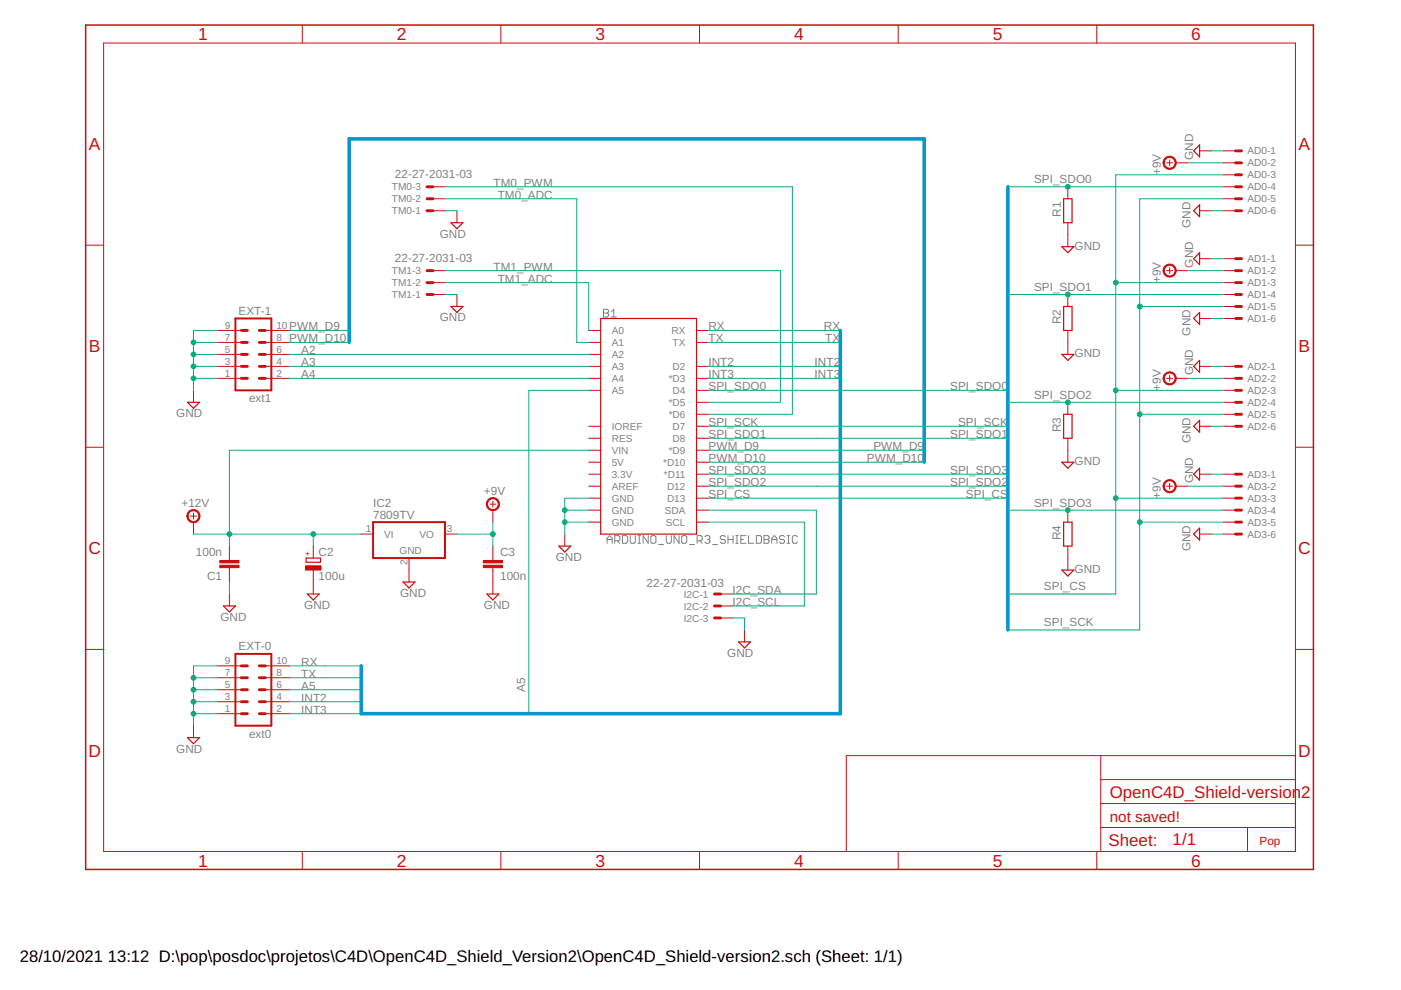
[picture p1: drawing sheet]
<svg xmlns="http://www.w3.org/2000/svg" width="297mm" height="210mm" viewBox="0 0 297 210" stroke-linecap="round" stroke-linejoin="round" font-family="sans-serif">
<g fill="none" stroke="#808080" stroke-width=".21">
<path d="M128 65.6h.8l.2 .2v.3l-.2 .3 .2 .3v.2l-.2 .3h-.8zM128 66.4h.8M129.6 67.2h1.1M129.6 66.1l.5-.5v1.6M128.7 115.2v-1.1l.5-.5 .6 .5v1.1M128.7 114.4h1.1M130.3 114.7h.8l.3-.3v-.6l-.3-.2h-.8v1.6M130.9 114.7l.5 .5M132 113.6h.8l.3 .2v1.1l-.3 .3h-.8zM133.6 113.6v1.3l.3 .3h.5l.3-.3v-1.3M135.3 113.6h.5M135.3 115.2h.5"/>
<path d="M135.5 113.6v1.6M137.4 113.6v1.6l-1-1.6v1.6M138.3 113.6h.5l.3 .2v1.1l-.3 .3h-.5l-.3-.3v-1.1zM139.6 115.5h1.1M141.3 113.6v1.3l.2 .3h.6l.2-.3v-1.3M144 113.6v1.6l-1.1-1.6v1.6M144.8 113.6h.6l.2 .2v1.1l-.2 .3h-.6l-.3-.3v-1.1zM146.2 115.5h1.1M147.8 114.7h.8l.3-.3v-.6l-.3-.2h-.8v1.6M148.4 114.7l.5 .5M149.4 113.8l.3-.2h.6l.2 .2v.3l-.2 .3M150 114.4h.3"/>
<path d="M150.3 114.4l.2 .3v.2l-.2 .3h-.6l-.3-.3M151.1 115.5h1.1M153.8 113.8l-.3-.2h-.5l-.3 .2v.3l.3 .3h.5l.3 .3v.2l-.3 .3h-.5l-.3-.3M154.3 114.4h1.1M154.3 113.6v1.6M155.4 113.6v1.6M156 113.6h.5M156 115.2h.5M156.3 113.6v1.6M157.1 114.4h.5M158.2 113.6h-1.1v1.6h1.1M158.7 113.6v1.6h1.1"/>
<path d="M160.4 113.6h.8l.2 .2v1.1l-.2 .3h-.8zM162 114.4h.8M162 113.6h.8l.3 .2v.3l-.3 .3 .3 .3v.2l-.3 .3h-.8zM163.6 114.4h1.1M163.6 115.2v-1.1l.6-.5 .5 .5v1.1M166.3 113.8l-.2-.2h-.6l-.2 .2v.3l.2 .3h.6l.2 .3v.2l-.2 .3h-.6l-.2-.3M166.9 113.6h.5M166.9 115.2h.5M167.2 113.6v1.6M169.1 113.8l-.3-.2h-.5l-.3 .2v1.1l.3 .3h.5l.3-.3"/>
</g>
<g fill="none" stroke="#c90d0c" stroke-width=".61">
<path d="M90.5 39.6h1.3M262 32h1.2M262 34.5h1.2M262 37.1h1.2M262 39.6h1.2M90.5 42.1h1.3M90.5 44.7h1.3M90.5 57.4h1.3M90.5 59.9h1.3M262 42.1h1.2M262 44.7h1.2M262 54.8h1.2"/>
<path d="M262 57.4h1.2M262 59.9h1.2M51.2 77.7h1.3M51.2 70.1h1.3M51.2 72.6h1.3M51.2 75.1h1.3M55 77.7h1.3M55 70.1h1.3M55 72.6h1.3M55 75.1h1.3M90.5 62.4h1.3M262 62.4h1.2"/>
<path d="M262 65h1.2M262 67.5h1.2M262 77.7h1.2M51.2 80.2h1.3M55 80.2h1.3M262 80.2h1.2M262 82.8h1.2M262 85.3h1.2M262 87.8h1.2M262 90.4h1.2M262 100.5h1.2M262 103.1h1.2"/>
<path d="M262 105.6h1.2M262 108.2h1.2M262 110.7h1.2M262 113.2h1.2M151.5 125.9h1.3M151.5 128.5h1.3M151.5 131h1.3M51.2 141.2h1.3M51.2 143.7h1.3M51.2 146.2h1.3M51.2 148.8h1.3M51.2 151.3h1.3"/>
<path d="M55 141.2h1.3M55 143.7h1.3M55 146.2h1.3M55 148.8h1.3M55 151.3h1.3"/>
</g>
<g fill="none" stroke="#c90d0c" stroke-width=".21">
<path d="M22 9.1h252.7v171.4h-252.7zM64.1 5.3v3.8M106.2 5.3v3.8M148.3 5.3v3.8M190.4 5.3v3.8M232.5 5.3v3.8M91.8 39.6h2.5M226.4 39.6v2.5M247.4 34.5h1.2M248 33.9v1.3M249.3 34.5h2.5M254.3 32h2.6"/>
<path d="M259.4 32h2.6M259.4 34.5h2.6M259.4 37.1h2.6M259.4 39.6h2.6M18.2 52h3.8M91.8 42.1h2.5M91.8 44.7h2.5M91.8 57.4h2.5M91.8 59.9h2.5M96.9 44.7v2.5M226.4 47.2v5.1M247.4 57.4h1.2"/>
<path d="M248 56.7v1.3M249.3 57.4h2.5M254.3 44.7h2.6M254.3 54.8h2.6M259.4 42.1h2.6M259.4 44.7h2.6M259.4 54.8h2.6M259.4 57.4h2.6M259.4 59.9h2.6M274.7 52h3.8M46.1 77.7h5.1M46.1 70.1h5.1"/>
<path d="M46.1 72.6h5.1M46.1 75.1h5.1M56.3 77.7h5M56.3 70.1h5M56.3 72.6h5M56.3 75.1h5M91.8 62.4h2.5M96.9 62.4v2.6M124.8 77.7h2.6M124.8 70.1h2.6M124.8 72.6h2.6M124.8 75.1h2.6"/>
<path d="M147.7 77.7h2.5M147.7 70.1h2.5M147.7 72.6h2.5M226.4 62.4v2.6M226.4 70.1v5M248 79.6v1.3M254.3 67.5h2.6M254.3 77.7h2.6M259.4 62.4h2.6M259.4 65h2.6M259.4 67.5h2.6M259.4 77.7h2.6"/>
<path d="M18.2 94.8h3.8M41 82.8v2.5M46.1 80.2h5.1M56.3 80.2h5M124.8 80.2h2.6M124.8 82.8h2.6M124.8 90.4h2.6M124.8 92.9h2.6M124.8 95.5h2.6M124.8 98h2.6M147.7 80.2h2.5M147.7 82.8h2.5"/>
<path d="M147.7 85.3h2.5M147.7 87.8h2.5M147.7 90.4h2.5M147.7 92.9h2.5M147.7 95.5h2.5M147.7 98h2.5M226.4 85.3v2.5M226.4 92.9v5.1M247.4 80.2h1.2M249.3 80.2h2.5M254.3 90.4h2.6M259.4 80.2h2.6"/>
<path d="M259.4 82.8h2.6M259.4 85.3h2.6M259.4 87.8h2.6M259.4 90.4h2.6M274.7 94.8h3.8M40.4 109.4h1.3M41 108.8v1.3M41 110.7v2.5M48.6 115.8v3M66.4 115.8v2.5M76.6 113.2h2.5M86.7 118.3v5.1"/>
<path d="M94.3 113.2h2.6M103.9 106.9h1.2M104.5 106.3v1.2M104.5 108.2v2.5M104.5 115.8v3M119.7 113.2v2.6M124.8 100.5h2.6M124.8 103.1h2.6M124.8 105.6h2.6M124.8 108.2h2.6M124.8 110.7h2.6M147.7 100.5h2.5"/>
<path d="M147.7 103.1h2.5M147.7 105.6h2.5M147.7 108.2h2.5M147.7 110.7h2.5M226.4 108.2v2.5M226.4 115.8v5.1M247.4 103.1h1.2M248 102.4v1.3M249.3 103.1h2.5M254.3 100.5h2.6M254.3 113.2h2.6M259.4 100.5h2.6"/>
<path d="M259.4 103.1h2.6M259.4 105.6h2.6M259.4 108.2h2.6M259.4 110.7h2.6M259.4 113.2h2.6M18.2 137.7h3.8M48.6 120.4v3M48.6 125.9v2.6M66.4 120.9v5M104.5 120.4v5.5M152.8 125.9h2.5M152.8 128.5h2.5"/>
<path d="M152.8 131h2.5M157.8 133.6v2.5M274.7 137.7h3.8M41 153.9v2.5M46.1 151.3h5.1M46.1 148.8h5.1M46.1 146.2h5.1M46.1 143.7h5.1M46.1 141.2h5.1M56.3 151.3h5M56.3 148.8h5M56.3 146.2h5"/>
<path d="M56.3 143.7h5M56.3 141.2h5M233.4 175.5h41.3M233.4 160.2v20.3M233.4 170.4h41.3M233.4 165.3h41.3M264.5 175.5v5M274.7 160.2h-95.3v20.3M64.1 180.5v3.8M106.2 180.5v3.8M148.3 180.5v3.8M190.4 180.5v3.8"/>
<path d="M232.5 180.5v3.8"/>
</g>
<path d="M49.9 67.5h7.6v15.3h-7.6zM79.1 110.7h15.2v7.6h-15.2zM49.9 138.6h7.6v15.3h-7.6z" fill="none" stroke="#c90d0c" stroke-width=".42"/>
<g fill="#c90d0c" stroke="#c90d0c" stroke-width=".21">
<path d="M46.6 118.8h4.1v.5h-4.1z"/>
<path d="M46.6 119.8h4.1v.6h-4.1z"/>
<path d="M64.8 120h3.3v.9h-3.3z"/>
<path d="M102.5 119.8h4v.6h-4z"/>
<path d="M102.5 118.8h4v.5h-4z"/>
</g>
<g fill="none" stroke="#c90d0c" stroke-width=".25">
<path d="M254.3 30.7v2.6l-1.2-1.3zM95.6 47.2h2.5l-1.2 1.3zM225.1 52.3h2.6l-1.3 1.3zM225.5 42.1h1.8v5.1h-1.8zM254.3 43.4v2.6l-1.2-1.3zM254.3 53.6v2.5l-1.2-1.3zM95.6 65h2.5l-1.2 1.3zM127.4 67.5h20.3v45.7h-20.3zM225.1 75.1h2.6l-1.3 1.3zM225.5 65h1.8v5.1h-1.8zM254.3 66.3v2.5l-1.2-1.3zM254.3 76.4v2.6l-1.2-1.3z"/>
<path d="M39.8 85.3h2.5l-1.3 1.3zM225.1 98h2.6l-1.3 1.3zM225.5 87.8h1.8v5.1h-1.8zM254.3 89.1v2.6l-1.2-1.3zM254.3 99.3v2.5l-1.2-1.3zM64.9 118.3h3v.9h-3zM118.5 115.8h2.5l-1.3 1.3zM225.5 110.7h1.8v5.1h-1.8zM254.3 112v2.5l-1.2-1.3zM47.4 128.5h2.5l-1.3 1.3zM65.2 125.9h2.5l-1.3 1.3zM85.4 123.4h2.6l-1.3 1.3z"/>
<path d="M103.2 125.9h2.6l-1.3 1.3zM156.6 136.1h2.5l-1.3 1.3zM225.1 120.9h2.6l-1.3 1.2zM39.8 156.4h2.5l-1.3 1.3z"/>
</g>
<g fill="#c90d0c" stroke="#c90d0c" stroke-width=".21">
<path d="M103.5 105.9a1.4 1.4 0 0 1 2.2 .3 1.4 1.4 0 0 1-.8 2.1 1.4 1.4 0 0 1-1.8-1.4h.3a1.15 1.15 0 0 1 1.6-1.1 1.15 1.15 0 0 1 .3 1.9 1.15 1.15 0 0 1-1.9-.5v-.3h-.3z" fill-rule="evenodd"/>
<path d="M40 108.5a1.39 1.39 0 0 1 2.2 .2 1.39 1.39 0 0 1-.8 2.1 1.39 1.39 0 0 1-1.8-1.4h.3a1.14 1.14 0 0 1 1.6-1 1.14 1.14 0 0 1 .3 1.9 1.14 1.14 0 0 1-1.9-.6v-.3h-.3z" fill-rule="evenodd"/>
<path d="M247 33.6a1.39 1.39 0 0 1 2.2 .2 1.39 1.39 0 0 1-.8 2.1 1.39 1.39 0 0 1-1.8-1.4h.2a1.15 1.15 0 0 1 1.6-1.1 1.15 1.15 0 0 1 .3 2 1.15 1.15 0 0 1-1.8-.6l-.1-.3h-.2z" fill-rule="evenodd"/>
<path d="M247 56.4a1.4 1.4 0 0 1 2.2 .2 1.4 1.4 0 0 1-.8 2.1 1.4 1.4 0 0 1-1.8-1.3h.2a1.15 1.15 0 0 1 1.6-1.1 1.15 1.15 0 0 1 .3 1.9 1.15 1.15 0 0 1-1.8-.5l-.1-.3h-.2z" fill-rule="evenodd"/>
<path d="M247 79.3a1.4 1.4 0 0 1 2.2 .2 1.4 1.4 0 0 1-.8 2.1 1.4 1.4 0 0 1-1.8-1.4h.2a1.15 1.15 0 0 1 1.7-1 1.15 1.15 0 0 1 .2 1.9 1.15 1.15 0 0 1-1.8-.6l-.1-.3h-.2z" fill-rule="evenodd"/>
<path d="M247 102.1a1.39 1.39 0 0 1 2.2 .3 1.39 1.39 0 0 1-.8 2 1.39 1.39 0 0 1-1.8-1.3h.2a1.15 1.15 0 0 1 1.6-1.1 1.15 1.15 0 0 1 .3 1.9 1.15 1.15 0 0 1-1.8-.5l-.1-.3h-.2z" fill-rule="evenodd"/>
</g>
<path d="M18.2 5.3h260.3v179h-260.3z" fill="none" stroke="#c90d0c" stroke-width=".32"/>
<path d="M213.7 39.6v94M74 72.6v-43.2h121.9v68.6M178.2 70.1v81.2h-101.6v-10.1" fill="none" stroke="#0696d7" stroke-width=".76"/>
<g fill="none" stroke="#0dab76" stroke-width=".21">
<path d="M94.3 39.6h73.7v48.2h-17.8M213.7 39.6h45.7M251.8 34.5h7.6M256.9 32h2.5M259.4 37.1h-22.8v88.8h-22.9M94.3 44.7h2.6M94.3 42.1h28v30.5h2.5M94.3 57.4h71.2v27.9h-15.3M94.3 59.9h30.5v10.2M236.6 59.9h22.8M251.8 57.4h7.6M256.9 44.7h2.5"/>
<path d="M256.9 54.8h2.5M259.4 42.1h-17.8v91.5h-27.9M41 77.7h5.1M41 72.6h5.1M41 75.1h5.1M46.1 70.1h-5.1v12.7M61.3 77.7h63.5M61.3 70.1h12.7M61.3 72.6h12.7M61.3 75.1h63.5M94.3 62.4h2.6M150.2 77.7h28"/>
<path d="M150.2 70.1h28M150.2 72.6h28M213.7 62.4h45.7M241.6 65h17.8M256.9 67.5h2.5M256.9 77.7h2.5M41 80.2h5.1M61.3 80.2h63.5M124.8 95.5h-76.2v20.3M124.8 82.8h-12.7v68.5M150.2 90.4h63.5M150.2 80.2h28"/>
<path d="M150.2 95.5h45.7M150.2 82.8h63.5M150.2 98h45.7M150.2 92.9h63.5M213.7 85.3h45.7M236.6 82.8h22.8M241.6 87.8h17.8M251.8 80.2h7.6M256.9 90.4h2.5M41 113.2h35.6M66.4 113.2v2.6M96.9 113.2h7.6"/>
<path d="M104.5 110.7v5.1M119.7 110.7h5.1M119.7 108.2h5.1M124.8 105.6h-5.1v7.6M150.2 100.5h63.5M150.2 105.6h63.5M150.2 110.7h20.3v17.8h-15.2M150.2 108.2h22.9v17.7h-17.8M150.2 103.1h63.5M213.7 108.2h45.7M236.6 105.6h22.8M241.6 110.7h17.8"/>
<path d="M251.8 103.1h7.6M256.9 100.5h2.5M256.9 113.2h2.5M48.6 123.4v2.5M155.3 131h2.5v2.6M41 143.7h5.1M41 146.2h5.1M41 148.8h5.1M41 151.3h5.1M46.1 141.2h-5.1v12.7M61.3 141.2h15.3M61.3 143.7h15.3"/>
<path d="M61.3 146.2h15.3M61.3 148.8h15.3M61.3 151.3h15.3"/>
</g>
<g fill="#0dab76" stroke="#0dab76" stroke-width=".21">
<circle cx="41" cy="151.3" r=".51"/>
<circle cx="41" cy="148.8" r=".51"/>
<circle cx="41" cy="146.2" r=".51"/>
<circle cx="41" cy="143.7" r=".51"/>
<circle cx="41" cy="80.2" r=".51"/>
<circle cx="41" cy="77.7" r=".51"/>
<circle cx="41" cy="75.1" r=".51"/>
<circle cx="41" cy="72.6" r=".51"/>
<circle cx="119.7" cy="110.7" r=".51"/>
<circle cx="119.7" cy="108.2" r=".51"/>
<circle cx="48.6" cy="113.2" r=".51"/>
<circle cx="66.4" cy="113.2" r=".51"/>
<circle cx="104.5" cy="113.2" r=".51"/>
<circle cx="236.6" cy="105.6" r=".51"/>
<circle cx="236.6" cy="82.8" r=".51"/>
<circle cx="236.6" cy="59.9" r=".51"/>
<circle cx="226.4" cy="39.6" r=".51"/>
<circle cx="241.6" cy="87.8" r=".51"/>
<circle cx="241.6" cy="65" r=".51"/>
<circle cx="241.6" cy="110.7" r=".51"/>
<circle cx="226.4" cy="62.4" r=".51"/>
<circle cx="226.4" cy="85.3" r=".51"/>
<circle cx="226.4" cy="108.2" r=".51"/>
</g>
<g font-size="3.7" fill="#c90d0c">
<text x="42" y="8.5">1</text>
<text x="84.1" y="8.5">2</text>
<text x="126.2" y="8.5">3</text>
<text x="168.4" y="8.5">4</text>
<text x="210.5" y="8.5">5</text>
<text x="252.6" y="8.5">6</text>
<text x="18.8" y="31.8">A</text>
<text x="275.3" y="31.8">A</text>
<text x="18.8" y="74.7">B</text>
<text x="275.3" y="74.7">B</text>
<text x="18.7" y="117.5">C</text>
<text x="275.2" y="117.5">C</text>
<text x="18.7" y="160.4">D</text>
<text x="275.2" y="160.4">D</text>
<text x="42" y="183.7">1</text>
<text x="84.1" y="183.7">2</text>
<text x="126.2" y="183.7">3</text>
<text x="168.4" y="183.7">4</text>
<text x="210.5" y="183.7">5</text>
<text x="252.6" y="183.7">6</text>
</g>
<g font-size="3.6" fill="#c90d0c">
<text x="235.3" y="169.1">OpenC4D_Shield-version2</text>
<text x="235" y="179.4">Sheet:</text>
<text x="248.6" y="179.3">1/1</text>
</g>
<g font-size="3.5">
<text x="4.2" y="203.9">28/10/2021</text>
<text x="22.9" y="203.9">13:12 D:\pop\posdoc\projetos\C4D\OpenC4D_Shield_Version2\OpenC4D_Shield-version2.sch (Sheet: 1/1)</text>
</g>
<text font-size="3.2" fill="#c90d0c" x="235.3" y="174.2">not saved!</text>
<g font-size="2.5" fill="#808080">
<text x="252.9" y="33.9" transform="rotate(-90 252.9 33.9)">GND</text>
<text x="83.7" y="37.7">22-27-2031-03</text>
<text x="104.6" y="39.6">TM0_PWM</text>
<text x="219.2" y="38.8">SPI_SDO0</text>
<text x="246.1" y="37.1" transform="rotate(-90 246.1 37.1)">+9V</text>
<text x="105.5" y="42.1">TM0_ADC</text>
<text x="224.9" y="45.9" transform="rotate(-90 224.9 45.9)">R1</text>
<text x="93.2" y="50.4">GND</text>
<text x="227.8" y="52.9">GND</text>
<text x="252.4" y="48.3" transform="rotate(-90 252.4 48.3)">GND</text>
<text x="83.7" y="55.5">22-27-2031-03</text>
<text x="104.6" y="57.4">TM1_PWM</text>
<text x="105.5" y="59.9">TM1_ADC</text>
<text x="246.1" y="60" transform="rotate(-90 246.1 60)">+9V</text>
<text x="252.9" y="56.7" transform="rotate(-90 252.9 56.7)">GND</text>
<text x="219.2" y="61.7">SPI_SDO1</text>
<text x="50.6" y="66.8">EXT-1</text>
<text x="61.3" y="70.1">PWM_D9</text>
<text x="93.2" y="68.2">GND</text>
<text x="150.2" y="70.1">RX</text>
<text x="174.7" y="70.1">RX</text>
<text x="224.9" y="68.8" transform="rotate(-90 224.9 68.8)">R2</text>
<text x="252.4" y="71.2" transform="rotate(-90 252.4 71.2)">GND</text>
<text x="61.3" y="72.6">PWM_D10</text>
<text x="63.9" y="75.1">A2</text>
<text x="63.9" y="77.7">A3</text>
<text x="150.2" y="77.7">INT2</text>
<text x="150.2" y="72.6">TX</text>
<text x="172.7" y="77.7">INT2</text>
<text x="174.9" y="72.6">TX</text>
<text x="227.8" y="75.8">GND</text>
<text x="63.9" y="80.2">A4</text>
<text x="150.2" y="82.8">SPI_SDO0</text>
<text x="150.2" y="80.2">INT3</text>
<text x="172.7" y="80.2">INT3</text>
<text x="201.5" y="82.8">SPI_SDO0</text>
<text x="246.1" y="82.9" transform="rotate(-90 246.1 82.9)">+9V</text>
<text x="252.9" y="79.6" transform="rotate(-90 252.9 79.6)">GND</text>
<text x="37.4" y="88.5">GND</text>
<text x="52.8" y="85.3">ext1</text>
<text x="219.2" y="84.5">SPI_SDO2</text>
<text x="150.2" y="90.4">SPI_SCK</text>
<text x="150.2" y="95.5">PWM_D9</text>
<text x="150.2" y="92.9">SPI_SDO1</text>
<text x="185.2" y="95.5">PWM_D9</text>
<text x="201.5" y="92.9">SPI_SDO1</text>
<text x="203.1" y="90.4">SPI_SCK</text>
<text x="224.9" y="91.7" transform="rotate(-90 224.9 91.7)">R3</text>
<text x="252.4" y="94" transform="rotate(-90 252.4 94)">GND</text>
<text x="150.2" y="98">PWM_D10</text>
<text x="150.2" y="100.5">SPI_SDO3</text>
<text x="183.8" y="98">PWM_D10</text>
<text x="201.5" y="100.5">SPI_SDO3</text>
<text x="227.8" y="98.6">GND</text>
<text x="38.5" y="107.5">+12V</text>
<text x="79.1" y="107.5">IC2</text>
<text x="102.6" y="105">+9V</text>
<text x="150.2" y="105.6">SPI_CS</text>
<text x="150.2" y="103.1">SPI_SDO2</text>
<text x="201.5" y="103.1">SPI_SDO2</text>
<text x="204.8" y="105.6">SPI_CS</text>
<text x="219.2" y="107.4">SPI_SDO3</text>
<text x="246.1" y="105.7" transform="rotate(-90 246.1 105.7)">+9V</text>
<text x="252.9" y="102.4" transform="rotate(-90 252.9 102.4)">GND</text>
<text x="79.1" y="110.1">7809TV</text>
<text x="41.5" y="117.9">100n</text>
<text x="67.6" y="117.8">C2</text>
<text x="106" y="117.9">C3</text>
<text x="117.8" y="119">GND</text>
<text x="224.9" y="114.5" transform="rotate(-90 224.9 114.5)">R4</text>
<text x="252.4" y="116.9" transform="rotate(-90 252.4 116.9)">GND</text>
<text x="43.9" y="123">C1</text>
<text x="67.6" y="122.9">100u</text>
<text x="106" y="123">100n</text>
<text x="137.1" y="124.5">22-27-2031-03</text>
<text x="155.3" y="125.9">I2C_SDA</text>
<text x="221.3" y="125.2">SPI_CS</text>
<text x="227.8" y="121.5">GND</text>
<text x="46.7" y="131.6">GND</text>
<text x="64.5" y="129.1">GND</text>
<text x="84.8" y="126.6">GND</text>
<text x="102.6" y="129.1">GND</text>
<text x="155.3" y="128.5">I2C_SCL</text>
<text x="50.6" y="137.9">EXT-0</text>
<text x="221.3" y="132.8">SPI_SCK</text>
<text x="63.9" y="141.2">RX</text>
<text x="63.9" y="143.7">TX</text>
<text x="154.2" y="139.3">GND</text>
<text x="63.9" y="148.8">INT2</text>
<text x="63.9" y="146.3">A5</text>
<text x="111.4" y="146.8" transform="rotate(-90 111.4 146.8)">A5</text>
<text x="63.9" y="151.3">INT3</text>
<text x="37.4" y="159.6">GND</text>
<text x="52.8" y="156.4">ext0</text>
</g>
<text font-size="2.5" fill="#c90d0c" x="267" y="179.3">Pop</text>
<g font-size="2.1" fill="#808080">
<text x="264.5" y="32.7">AD0-1</text>
<text x="264.5" y="35.3">AD0-2</text>
<text x="83.1" y="40.4">TM0-3</text>
<text x="264.5" y="37.8">AD0-3</text>
<text x="264.5" y="40.4">AD0-4</text>
<text x="83.1" y="45.4">TM0-1</text>
<text x="83.1" y="42.9">TM0-2</text>
<text x="264.5" y="42.9">AD0-5</text>
<text x="264.5" y="45.4">AD0-6</text>
<text x="83.1" y="58.1">TM1-3</text>
<text x="264.5" y="55.6">AD1-1</text>
<text x="264.5" y="58.1">AD1-2</text>
<text x="83.1" y="63.2">TM1-1</text>
<text x="83.1" y="60.7">TM1-2</text>
<text x="264.5" y="60.7">AD1-3</text>
<text x="264.5" y="63.2">AD1-4</text>
<text x="264.5" y="65.8">AD1-5</text>
<text x="47.7" y="69.7">9</text>
<text x="58.6" y="69.7">10</text>
<text x="129.7" y="70.8">A0</text>
<text x="142.4" y="70.8">RX</text>
<text x="264.5" y="68.3">AD1-6</text>
<text x="47.7" y="77.3">3</text>
<text x="47.7" y="74.8">5</text>
<text x="47.7" y="72.3">7</text>
<text x="58.6" y="77.3">4</text>
<text x="58.6" y="74.8">6</text>
<text x="58.6" y="72.3">8</text>
<text x="129.7" y="73.4">A1</text>
<text x="129.7" y="75.9">A2</text>
<text x="142.6" y="73.4">TX</text>
<text x="47.7" y="79.9">1</text>
<text x="58.6" y="79.9">2</text>
<text x="129.7" y="78.4">A3</text>
<text x="129.7" y="81">A4</text>
<text x="129.7" y="83.5">A5</text>
<text x="141.8" y="81">*D3</text>
<text x="142.6" y="78.4">D2</text>
<text x="142.6" y="83.5">D4</text>
<text x="264.5" y="78.4">AD2-1</text>
<text x="264.5" y="81">AD2-2</text>
<text x="264.5" y="83.5">AD2-3</text>
<text x="141.8" y="86.1">*D5</text>
<text x="141.8" y="88.6">*D6</text>
<text x="264.5" y="86.1">AD2-4</text>
<text x="264.5" y="88.6">AD2-5</text>
<text x="129.7" y="93.7">RES</text>
<text x="129.7" y="91.1">IOREF</text>
<text x="142.6" y="91.1">D7</text>
<text x="142.6" y="93.7">D8</text>
<text x="264.5" y="91.1">AD2-6</text>
<text x="129.7" y="96.2">VIN</text>
<text x="129.7" y="98.8">5V</text>
<text x="129.7" y="101.3">3.3V</text>
<text x="140.6" y="98.8">*D10</text>
<text x="140.7" y="101.3">*D11</text>
<text x="141.8" y="96.2">*D9</text>
<text x="264.5" y="101.3">AD3-1</text>
<text x="129.7" y="103.8">AREF</text>
<text x="129.7" y="106.4">GND</text>
<text x="141.4" y="103.8">D12</text>
<text x="141.4" y="106.4">D13</text>
<text x="264.5" y="103.8">AD3-2</text>
<text x="264.5" y="106.4">AD3-3</text>
<text x="77.6" y="112.9">1</text>
<text x="94.7" y="112.9">3</text>
<text x="129.7" y="108.9">GND</text>
<text x="129.7" y="111.5">GND</text>
<text x="141" y="108.9">SDA</text>
<text x="141.2" y="111.5">SCL</text>
<text x="264.5" y="108.9">AD3-4</text>
<text x="264.5" y="111.5">AD3-5</text>
<text x="81.4" y="114">VI</text>
<text x="84.7" y="117.6">GND</text>
<text x="86.4" y="119.9" transform="rotate(-90 86.4 119.9)">2</text>
<text x="88.9" y="114">VO</text>
<text x="264.5" y="114">AD3-6</text>
<text x="145" y="126.7">I2C-1</text>
<text x="145" y="129.2">I2C-2</text>
<text x="145" y="131.8">I2C-3</text>
<text x="47.7" y="143.4">7</text>
<text x="47.7" y="140.8">9</text>
<text x="58.6" y="143.4">8</text>
<text x="58.6" y="140.8">10</text>
<text x="47.7" y="148.4">3</text>
<text x="47.7" y="145.9">5</text>
<text x="58.6" y="148.4">4</text>
<text x="58.6" y="145.9">6</text>
<text x="47.7" y="151">1</text>
<text x="58.6" y="151">2</text>
</g>
<text font-size="1.8" fill="#c90d0c" x="65.8" y="117.9" transform="rotate(-90 65.8 117.9)">+</text>
</svg>
